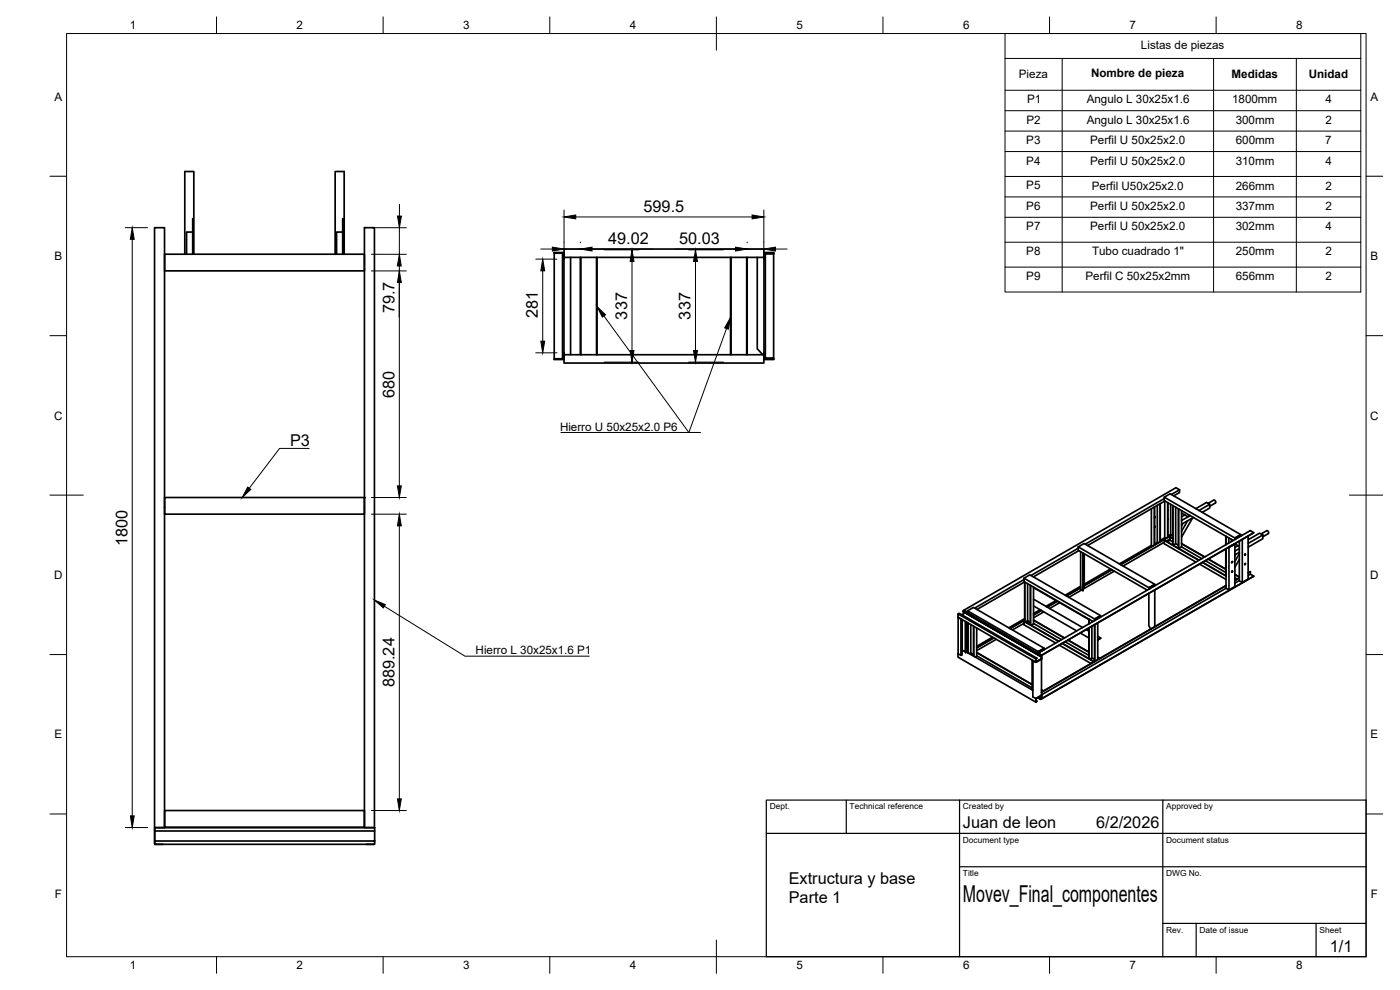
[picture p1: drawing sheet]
<svg xmlns="http://www.w3.org/2000/svg" width="420mm" height="297mm" viewBox="0 0 420 297" stroke-linecap="round" stroke-linejoin="round" font-family="sans-serif">
<!-- layer: Visible -->
<g fill="none" stroke="#000" stroke-width=".51">
<path d="M46.4 68.3h3v180h-3zM49.4 76.3h60v5h-60zM55.5 76.3v-24.8h2.7v24.8M57.8 76.3v-10.7h.2v10.7M57.8 69.6h-1.8v6.7M100.6 76.3v-24.8h2.7v24.8M102.8 76.3v-10.7l.2 10.7M102.8 69.6h-1.8v6.7M109.4 68.3h3v180h-3zM166.2 75.8h3v2l-.1-1.9zM166.3 76h2.5v31.6h-2.5zM169.2 76.8h.1"/>
<path d="M169.2 77.8v28.1M169.3 74.7h59.9v2.5h-59.9zM171.2 77.2v29.2M174.2 77.2v29.2M174.3 77.2v29.2M179 77.2v29.2M179.2 77.2v29.2M219.2 77.2v29.2M219.4 77.2v29.2M224.1 77.2v29.2M224.2 77.2v29.2M227.3 77.2v27.5l1.6 1.7"/>
<path d="M229.2 76.8h.1M229.3 77.8l.1-1.9 2.9-.1-3 .1v30M229.7 76.2v31.2h2.5v-31.2M229.7 76.2v-.2h2.5v.2M229.7 76.2h2.5M166.2 107.7h2.9l.1-1.8v2h-3zM169.2 106.9h.1M169.3 106.4h59.9v2.5h-59.9zM229.2 106.9h.1M229.3 105.9l.1 1.8h2.9v.2h-3zM229.7 107.4v.2h2.5v-.2M49.4 152.1v.1"/>
<path d="M49.4 149.3h.1M49.4 149.3h60v5h-60zM109.4 152.2h.1M345.5 152.6v11M346.4 152.1v11.4M346.5 152.1v11.4M346.5 155.1l.2 .1-.2 .2M346.6 157.9l-.1 .4 .2-.3h-.2M346.6 155.1l-.1 .2M347.3 151.6v11.1M348.1 151.1v11.4M348.2 151.1v11.4"/>
<path d="M349.4 149.2v1l20.7 12M349.4 149.6l-23.7 13.7M349.5 150.3v11M349.6 150.3l-23.2 13.4M350.4 150.8v10.4M350.5 150.8v10.4M350.5 155.8v.1M350.5 153v.1M351.3 151.3v9.1M352 151.7v11.8M352 151.7v11.9l.8-.5 .9 .5M352.8 152.2v10.9"/>
<path d="M353.7 152.7v11.9M354 146.9v.9l-1.8 1M354 146.9l-1.1-.6-63.6 36.8 1 .6M354 146.9l-2.5 1.5M354.6 153.9l1.9 1.1 .6-.3M354.6 153.2v10.9M355 157.1l-.4 .7M355.6 154.5l-1 .6M356.4 156.3l-1.8 3.1M357.2 154.7l-2.6 1.5M357.9 155.4l-3.3 5.7M358.2 155.2l-3.6 2.1"/>
<path d="M358.9 152.6l3.2-1.8 1 .5-3.3 1.9M363.1 151.3v1.1l-2.3 1.3M364.7 150.9l-1.6 1M364.8 150.9l.1-.3-.5-.6-1.8 1M375.2 159.2l-63.6 36.8M375.2 159.2h.1M375.2 159.2l1.1 .6-63.7 36.8M376.3 159.8l-63.7 36.8-23.3-13.4-.4 .2M307.3 173.5l1.8-1 21.2 12.2M307.3 173.5v1l20.7 12M307.3 173.9l-14.8 8.6M307.3 173.5l21.2 12.2"/>
<path d="M307.5 174.6l-14.3 8.3M307.5 174.6l.1 11.9M308.4 175.1v11.2M309.2 175.6v11.9M309.3 175.6v11.9M310.2 179.8l14.7 8.5M310.2 176.3l16.6 9.6M310.2 176.2v11l-.7 .4M323.6 164.1l1.8-1 21.2 12.2M323.6 164.1v1l20.7 12M323.6 164.1l21.2 12.2M323.6 164.5l-14.2 8.2"/>
<path d="M323.8 165.2l-13.6 7.9M324.3 176.8h.1M324.3 176.3l-4.2 2.5 4.2-2.4M324.3 175.9l-4.6 2.7M324.3 165.5v11.3M324.6 177l-3.8 2.2M325 165.9v11.3l-.7-.4M325.4 166.1v10.1l-.4 .2M333.3 170.7l-7.9 4.6M333.7 170.9l-8.3 4.8M333.7 170.9l-8.3 4.9M334.4 171.4l-9.4 5.4"/>
<path d="M344.8 178v9.8l.5 1M344.8 176.4l.4 .2M344.9 176.3l.3 .2M345.5 163.6l-9.5 5.6M345.5 163.6l.4 .2M345.7 175.9l.3 .2M346.5 175.8v-.4l-1.7 1v.4M346.6 175.8v-.5l-1.8 1v.5M347.6 162.8l-.3-.1-.8 .5M349.4 162.7l-12.3 7.1M349.4 162.1l10.4 6M349.5 161.3l-1.3 .8"/>
<path d="M349.5 161.3l.4 .2M351.1 161.1v1l.9 .5M351.1 161.7l-1.2 .7M351.1 162.1l-.8 .5M351.6 160.5l-.3-.1-.8 .5M352 161.6l-.9-.5 .9 .5M352 160.4l-15.6 9M352 160.3l-15.7 9.1M352 161.2l-.3 .2M354.6 164.1l6.1 3.5M354.6 164.1l-.9 .5M354.6 163.1l7 4"/>
<path d="M354.6 163.2l6.9 3.9M359.9 168.1l-10.5-6v1l9.5 5.5M360 169.3l7.9 4.5M360.9 168.7l7 4.1M361.8 168.2l6.1 3.6M367.9 160.9v2.6M367.9 164.7v8M367.9 170.8l-5.3-3.1 5.3 3.1M367.9 175.7l-55.3 32 34-19.7v-11M367.9 160.9v2.5M368 176.5l-55.4 32M368.8 161.4v1.5"/>
<path d="M368.8 164.2l1.8-1-1.8 1M368.8 164.2v12.8M369.6 161.9v.6M369.6 163.7h.1M369.7 161.9v.5M369.7 163.7h.1M369.7 168.6v.2M369.8 171.4l-.1 .3zM369.8 168.5l-.1 .3zM369.8 171.3l-.1 .2M369.8 168.5l-.1 .3M370.6 163.2l1.3 .7"/>
<path d="M370.6 163.2v12.8l-1.8 1-.9-.5v-11.8v8.1l-7-4.1M370.6 174.1l1.3-.7-1.3 .8M370.6 172.3l1.3 .9M370.6 173.3l.7 .4M370.9 166.3l-.3 .5M371.5 161l.3 .2M371.5 163.7l-.9 .6M371.9 174.2l-1.3 .8M371.9 165.7l-1.3 .8M371.9 164.6l-1.3 .8M371.9 167.9l-1.3 2.3M371.9 166.1l-1.3 2.4"/>
<path d="M372.3 160.9v-.4l-1.7 .9v.4M372.4 160.9v-.5l-1.8 1v.5M372.4 160.4l-21.2-12.2-1.8 1 21.6 12.5M372.8 161.8v13M373.7 166.3v.2M373.7 169.1v.2M373.7 169.1l-.1 .3zM373.7 166.2l-.1 .3zM373.7 169.1l-.1 .3M373.7 166.2l-.1 .3M374.6 160.8v12.9l-1.8 1.1-.9-.5v-11.9M375.2 171.5l-.6 .3"/>
<path d="M375.2 171.5h.1M375.2 171.5v.8l1.1 .6-63.7 36.8 63.7-36.8M375.2 171.5l-.6 .4M375.2 172.3l-.6 .4M378.5 160.2l1.6-1 .5 .3v.6l-1.6 .9M379 160.5v1.1l-4.4 2.6M379 160.5l-1-.5-3.4 2M379 160.5l-4.4 2.6M287.5 196.2v1l23.4 13.5M287.5 185.2v-1l23.4 13.5M287.5 184.2l.4-.2 23.3 13.5M287.5 185.1v.1"/>
<path d="M287.5 185.2l23.4 13.5M287.6 196.1l-.1 .1M287.6 196.1h.1M288.4 185.8v10.8M288.5 185.7l-.9-.5-.1 10.9M288.8 185.9v10.5l-.4 .2-.8-.4M289.2 183.6v.6l-.5 .3M289.3 183.1l1.1 .6M289.7 186.5l.1 9.3 .4-.2v-8.9M289.7 195.5l-.4-.3-.5 .3M289.8 186.5v9.3M290.1 195.7l19.9 11.4"/>
<path d="M290.3 183.7v.1M290.4 183.3v.5M290.5 195.5l-.4 .2M290.5 186.9v9M291 196.2l.3-.3 .9 .5M291.3 187.4v8.5M291.6 196.1l-.4 .2M291.9 196.3l-.4 .2M292.2 187.9v9M293.1 195.8l16.7 9.6M293.1 195.8l16.7 9.7M293.1 196.8l16.7 9.6"/>
<path d="M293.1 188.4v8.5l-.4 .3M297.9 191.2l-4.8 2.7M298.2 191.4l-5.1 2.9M298.3 191.4l-5.2 3M299 191.8l-5.9 3.4M307.3 186.4l10.4 6-10.4-6v1.1l9.5 5.4M307.3 187l-3.5 2M307.5 186.1l-4.4 2.5M307.5 186l-4.4 2.6M307.5 185.6l-4.8 2.8M307.7 186.6l.7-.3 .8 .4M308.5 186.3l-.6 .4"/>
<path d="M308.8 186.5l-.6 .4M309.8 198.1v8.9M309.9 198.1v9M310 198.2v10.9l.9 .5 1.6-1M310 198.2l.9 .5M310.2 181.8l12.9 7.5M310.2 187.1l8.4 4.8M311.6 196l1 .6-1-.5M311.9 195.4l.3 .2-.4-.2M312.1 183l-1.9 1.1M312.2 196.4h.1M312.3 196.9l-23.4-13.5 23.4 13.6"/>
<path d="M312.5 195.1l.3 .2M312.5 196.5v.1M312.5 183.1l-2.3 1.4M312.5 183.2l-2.3 1.3M312.5 197.7l-1.6 1M312.6 197.7v-1l-.3 .2 .2-.1v.9l-1.5 .8-.1-.8 .3-.2-.3 .2v1M312.6 197.7v10.9M312.6 197.7l-1.7 1M313.2 183.6l-3 1.8M313.3 195v-.4l-1.7 .9v.4M313.4 195v-.5l-1.8 1v.5M313.4 194.5l-21.3-12.2-1.7 1 21.2 12.2"/>
<path d="M316.9 180.2l-3 1.7M317.2 180.4l-3 1.7M317.3 180.4l-3 1.8M317.9 193.6l9.5 5.5M318 180.8l-3 1.8M318.8 193.1l9.5 5.5M318.8 193l9.6 5.5M319.5 191.4l-9.3-5.3 9.2 5.3M319.7 192.6l7.1 4.1M320.5 192l6.3 3.7-6.3-3.6M324.2 189.9l2.6 1.5M326 188.9l.8 .5"/>
<path d="M326.8 185.8v1.4M326.8 188.4v9.3M327 197.7l.7-.3 .8 .5M327.7 186.3v.4M327.7 187.9v9.5M328.5 187.5v11M328.5 187.4v11M328.7 185.7l.4 .2M328.8 185.6l.3 .2M329.3 185.3l.4 .2M329.4 185.3l.3 .2M329.4 192l.9-.6z"/>
<path d="M329.4 186.9v11M329.4 190.9l.9 .5M329.4 197.2l.6 .4M329.4 197.2l.7 .3M330.2 185.2v-.4l-1.6 1v.4M330.3 185.2v-.5l-1.8 1v.5M310.9 210.2l.3 .2M311.4 209.4h.2M311.4 209.4l.9 .4M311.5 209.3l.8 .4M311.8 209.2l.8 .5M312.5 208.6l-1.6 1v1.1l.3-.3-.3 .1v-.8"/>
<path d="M312.5 208.6h.1M312.6 208.6v1l-.3 .2 .2-.2v-.8l-1.6 .9M312.6 207l.5 .3M312.6 207.1l.5 .3M312.6 208.6h.1M46.4 249.3v-1h66v5h-66v-1h66M46.4 248.5v4.6M46.4 253.1v.1M46.4 248.5h.1M46.6 253.3h2.3M49.4 243.2h60v5h-60zM109.9 253.3h2.3"/>
<path d="M112.3 253.3h-.1M112.4 249.3h-66v3"/>
</g>
<g fill="#000">
<circle cx="109.4" cy="149.3" r=".25"/>
<circle cx="369.7" cy="163.7" r=".25"/>
<circle cx="370.5" cy="163.2" r=".25"/>
<circle cx="290.5" cy="195.9" r=".25"/>
</g>
<!-- layer: BORDER -->
<g fill="none" stroke="#000" stroke-width=".3">
<path d="M20 10.1h390v276.9h-390zM65 5.1v5M115 5.1v5M165 5.1v5M215 5.1v10M265 5.1v5M315 5.1v5M365 5.1v5M15 52.9h5M410 52.9h5M15 100.7h5M410 100.7h5"/>
<path d="M15 148.6h10M405 148.6h10M15 196.4h5M410 196.4h5M15 244.2h5M410 244.2h5M65 287v5M115 287v5M165 287v5M215 282.1v9.9M265 287v5M315 287v5"/>
<path d="M365 287v5"/>
</g>
<!-- layer: TITLEBLOCK -->
<path d="M230 240.1h180v46.9h-180zM230 250h180M254 240.1v9.9M288 240.1v46.9M349 240.1v46.9M288 260.1h122M349 277.1h61M359 277.1v9.9M395 277.1v9.9" fill="none" stroke="#000" stroke-width=".36"/>
<!-- layer: Custom Tables -->
<g fill="none" stroke="#000" stroke-width=".3">
<path d="M301.6 10.1h106.8v77.5h-106.8zM301.6 17.5h106.8M318.8 17.5v70.1M364.2 17.5v70.1M389 17.5v70.1M301.6 27.1h106.8M301.6 33.2h106.8M301.6 39.3h106.8M301.6 45.5h106.8M301.6 52.9h106.8M301.6 59.1h106.8M301.6 65.2h106.8"/>
<path d="M301.6 72.7h106.8M301.6 80.1h106.8"/>
</g>
<!-- layer: FD_Dimensions -->
<g fill="none" stroke="#000" stroke-width=".3">
<path d="M37.6 68.3h6.7M39.7 71.8v173M111.4 76.3h10.5M111.5 68.3h10.5M119.8 79.8v66M119.9 68.3l-.1 8M119.9 61.3v3.5M160.8 77.8h6.4M162.3 74.7h3.5M169.3 63v12.1M169.3 74.7h4.9M172.8 65.1h52.9"/>
<path d="M174.2 72.6v.3M177.7 74.7h18.2M181.3 75h10.5M189.7 78.5v26.7M202.6 74.7h18.1M206.6 75h10.5M208.7 78.5v26.7M224.2 72.6v.3M224.2 74.7h5M229.2 63v12.1M232.7 74.7h3.5M111.4 81.3h10.5"/>
<path d="M162.9 81.3v21.1M160.8 105.9h6.4M181.3 108.7h10.5M206.6 108.7h10.5M111.4 154.3h10.5M111.4 149.3h10.5M119.8 157.8v81.9M37.6 248.3h6.7M111.4 243.2h10.5"/>
</g>
<g fill="#000" stroke="#000" stroke-width=".3">
<path d="M39.7 68.3l.6 3.5h-1.2zM119.8 76.3l.6 3.5h-1.1zM119.3 64.8h1.2l-.6 3.5zM165.8 74.2l3.5 .5-3.5 .6zM169.3 65.1l3.5-.6v1.2zM174.2 74.7l3.5-.5v1.1zM189.7 75l.6 3.5h-1.2zM208.7 75l.6 3.5h-1.2zM220.7 74.2l3.5 .5-3.5 .6zM225.7 64.5l3.5 .6-3.5 .6zM229.2 74.7l3.5-.5v1.1zM119.8 81.3l.6 3.5h-1.1z"/>
<path d="M162.9 77.8l.6 3.5h-1.2zM162.3 102.4h1.2l-.6 3.5zM189.1 105.2h1.2l-.6 3.5zM208.1 105.2h1.2l-.6 3.5zM119.8 154.3l.6 3.5h-1.1zM119.3 145.8h1.1l-.6 3.5zM119.3 239.7h1.1l-.6 3.5zM39.1 244.8h1.2l-.6 3.5z"/>
</g>
<!-- layer: Leaders -->
<path d="M179.2 92l2.5 2.5-.9 .7zM219.2 95.3l-.6 3.5-1.1-.4zM74.3 146.1l1 .7-2.6 2.5zM112.4 180.1l3.3 1.3-.7 1z" fill="#000" stroke="#000" stroke-width=".3"/>
<path d="M181.3 94.8l25.4 35h3.5M218 98.6l-11.3 31.2h-38.4M92.8 134.5h-8.9l-9.1 12M115.3 181.9l24.2 15h37.3" fill="none" stroke="#000" stroke-width=".3"/>
<text font-size="7" x="289" y="270.6">Movev_Final_componentes</text>
<g font-size="4.9">
<text x="193.1" y="63.6">599.5</text>
<text x="182.5" y="73.3">49.02</text>
<text x="203.8" y="73.3">50.03</text>
<text x="118.4" y="94" transform="rotate(-90 118.4 94)">79.7</text>
<text x="161.4" y="95.5" transform="rotate(-90 161.4 95.5)">281</text>
<text x="188.2" y="95.9" transform="rotate(-90 188.2 95.9)">337</text>
<text x="207.3" y="95.9" transform="rotate(-90 207.3 95.9)">337</text>
<text x="118.4" y="119.3" transform="rotate(-90 118.4 119.3)">680</text>
<text x="87" y="133.8">P3</text>
<text x="38.2" y="163.9" transform="rotate(-90 38.2 163.9)">1800</text>
<text x="118.4" y="206.2" transform="rotate(-90 118.4 206.2)">889.24</text>
<text x="289" y="248.5">Juan de leon</text>
<text x="329" y="248.5">6/2/2026</text>
<text x="236.7" y="265.1">Extructura y base</text>
<text x="236.7" y="271">Parte 1</text>
<text x="399.1" y="285.7">1/1</text>
</g>
<g font-size="3.5">
<text x="39" y="8.8">1</text>
<text x="89" y="8.8">2</text>
<text x="139" y="8.8">3</text>
<text x="189" y="8.8">4</text>
<text x="239" y="8.8">5</text>
<text x="289" y="8.8">6</text>
<text x="339" y="8.8">7</text>
<text x="389" y="8.8">8</text>
<text x="342.4" y="14.7">Listas de piezas</text>
<text x="305.8" y="23.5">Pieza</text>
<text x="327.4" y="23.2">Nombre de pieza</text>
<text x="369.6" y="23.5">Medidas</text>
<text x="392.8" y="23.5">Unidad</text>
<text x="16.3" y="30.2">A</text>
<text x="308.3" y="31">P1</text>
<text x="326.1" y="31">Angulo L 30x25x1.6</text>
<text x="369.8" y="31">1800mm</text>
<text x="397.8" y="31">4</text>
<text x="411.3" y="30.2">A</text>
<text x="308" y="37.1">P2</text>
<text x="326.1" y="37.1">Angulo L 30x25x1.6</text>
<text x="370.8" y="37.1">300mm</text>
<text x="397.8" y="37.1">2</text>
<text x="308" y="43.3">P3</text>
<text x="327.2" y="43.3">Perfil U 50x25x2.0</text>
<text x="370.9" y="43.3">600mm</text>
<text x="397.7" y="43.3">7</text>
<text x="308" y="49.4">P4</text>
<text x="327.2" y="49.4">Perfil U 50x25x2.0</text>
<text x="370.8" y="49.4">310mm</text>
<text x="397.8" y="49.4">4</text>
<text x="308" y="56.8">P5</text>
<text x="327.7" y="56.9">Perfil U50x25x2.0</text>
<text x="370.9" y="56.9">266mm</text>
<text x="397.8" y="56.9">2</text>
<text x="308" y="63">P6</text>
<text x="327.2" y="63">Perfil U 50x25x2.0</text>
<text x="370.8" y="63">337mm</text>
<text x="397.8" y="63">2</text>
<text x="308" y="69.1">P7</text>
<text x="327.2" y="69.2">Perfil U 50x25x2.0</text>
<text x="370.8" y="69.1">302mm</text>
<text x="397.8" y="69.1">4</text>
<text x="308" y="76.6">P8</text>
<text x="327.7" y="76.6">Tubo cuadrado 1&quot;</text>
<text x="370.9" y="76.6">250mm</text>
<text x="397.8" y="76.6">2</text>
<text x="16.3" y="78">B</text>
<text x="411.3" y="78">B</text>
<text x="308" y="84.1">P9</text>
<text x="325.8" y="84.1">Perfil C 50x25x2mm</text>
<text x="370.9" y="84.1">656mm</text>
<text x="397.8" y="84.1">2</text>
<text x="16.2" y="125.9">C</text>
<text x="411.2" y="125.9">C</text>
<text x="168.1" y="129.3">Hierro U 50x25x2.0 P6</text>
<text x="16.2" y="173.7">D</text>
<text x="411.2" y="173.7">D</text>
<text x="142.7" y="196.4">Hierro L 30x25x1.6 P1</text>
<text x="16.3" y="221.6">E</text>
<text x="411.3" y="221.6">E</text>
<text x="16.4" y="269.4">F</text>
<text x="411.4" y="269.4">F</text>
<text x="39" y="290.8">1</text>
<text x="89" y="290.8">2</text>
<text x="139" y="290.8">3</text>
<text x="189" y="290.8">4</text>
<text x="239" y="290.8">5</text>
<text x="289" y="290.8">6</text>
<text x="339" y="290.8">7</text>
<text x="389" y="290.8">8</text>
</g>
<g font-size="2.5">
<text x="231" y="242.9">Dept.</text>
<text x="255" y="242.9">Technical reference</text>
<text x="289" y="242.9">Created by</text>
<text x="350" y="242.9">Approved by</text>
<text x="289" y="252.8">Document type</text>
<text x="350" y="252.8">Document status</text>
<text x="289" y="262.9">Title</text>
<text x="350" y="262.9">DWG No.</text>
<text x="350" y="279.9">Rev.</text>
<text x="360" y="279.9">Date of issue</text>
<text x="396" y="279.9">Sheet</text>
</g>
</svg>
